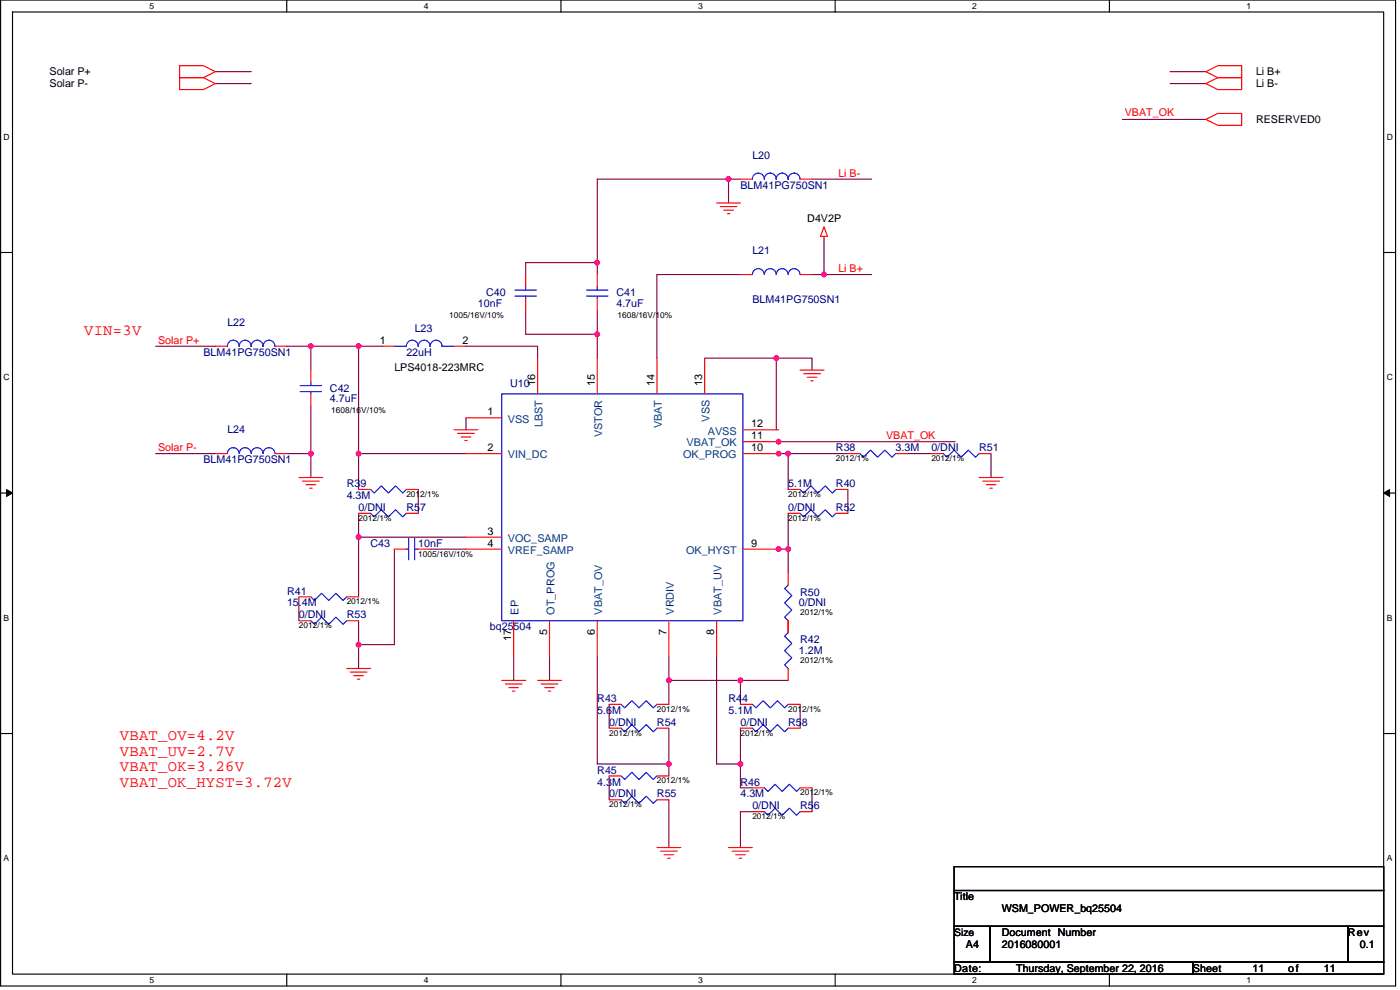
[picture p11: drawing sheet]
<svg xmlns="http://www.w3.org/2000/svg" width="420mm" height="297mm" viewBox="0 0 420 297" stroke-linecap="round" stroke-linejoin="round" font-family="sans-serif">
<path d="M.2 0h418.6v295.8h-418.6zM3.8 3.6h411.5v288.7h-411.5z" fill="none" stroke="#000" stroke-width=".34"/>
<g fill="#fff">
<path d="M44.9 .4h1.4v2.8h-1.4z"/>
<path d="M44.9 292.7h1.4v2.8h-1.4z"/>
</g>
<path d="M86.1 0v3.6M86.1 292.3v3.5" fill="none" stroke="#000" stroke-width=".34"/>
<g fill="#fff">
<path d="M127.2 .4h1.4v2.8h-1.4z"/>
<path d="M127.2 292.7h1.4v2.8h-1.4z"/>
</g>
<path d="M168.3 0v3.6M168.3 292.3v3.5" fill="none" stroke="#000" stroke-width=".34"/>
<g fill="#fff">
<path d="M209.5 .4h1.4v2.8h-1.4z"/>
<path d="M209.5 292.7h1.4v2.8h-1.4z"/>
</g>
<path d="M250.6 0v3.6M250.6 292.3v3.5" fill="none" stroke="#000" stroke-width=".34"/>
<g fill="#fff">
<path d="M291.8 .4h1.4v2.8h-1.4z"/>
<path d="M291.8 292.7h1.4v2.8h-1.4z"/>
</g>
<path d="M332.9 0v3.6M332.9 292.3v3.5" fill="none" stroke="#000" stroke-width=".34"/>
<g fill="#fff">
<path d="M374.1 .4h1.4v2.8h-1.4z"/>
<path d="M374.1 292.7h1.4v2.8h-1.4z"/>
<path d="M1.1 39.7h1.8v2.8h-1.8z"/>
<path d="M416.2 39.7h1.8v2.8h-1.8z"/>
<path d="M1.1 111.8h1.8v2.9h-1.8z"/>
<path d="M416.2 111.8h1.8v2.9h-1.8z"/>
</g>
<path d="M.2 75.8h3.6M415.3 75.8h3.5" fill="none" stroke="#000" stroke-width=".34"/>
<g fill="#fff">
<path d="M1.1 184h1.7v2.8h-1.7z"/>
<path d="M416.2 184h1.7v2.8h-1.7z"/>
</g>
<path d="M.2 147.9h3.6M415.3 147.9h3.5" fill="none" stroke="#000" stroke-width=".34"/>
<path d="M2 146.9l1.8 1-1.8 1zM415.3 147.9l1.7-1v2z" fill="#000" stroke="#000" stroke-width=".3"/>
<g fill="#fff">
<path d="M1.1 256.2h1.7v2.8h-1.7z"/>
<path d="M416.1 256.2h1.8v2.8h-1.8z"/>
</g>
<path d="M.2 220.1h3.6M415.3 220.1h3.5M286.3 277.9h10.8v10.8h-10.8zM286.3 260h129v7.2h-129zM286.3 267.2h129v10.7h-129zM297.1 277.9h107.4v10.8h-107.4zM404.5 277.9h10.8v10.8h-10.8zM286.3 288.7h71.7v3.6h-71.7zM358 288.7h57.3v3.6h-57.3z" fill="none" stroke="#000" stroke-width=".34"/>
<g fill="none" stroke="#800040" stroke-width=".34">
<path d="M64.6 25.1h10.8M64.6 21.5h10.8M336.8 35.8h25.1M351.1 21.5h10.8M351.1 25.1h10.8M218.6 53.7h-39.4v25.1M222.2 53.7h-3.6v7.2M243.7 53.7h17.9M179.2 78.8h-21.4v3.6M179.2 78.8v3.6M247.3 71.6v10.8M157.8 93.1v7.2h21.4"/>
<path d="M179.2 93.1v7.2M222.2 82.4h-25v25.1M243.7 82.4h3.6M247.3 82.4h14.3M46.7 103.9h17.9M86.1 103.9h7.2M93.3 103.9v7.1M93.3 103.9h14.3M107.6 103.9h7.2M107.6 103.9v32.2M139.9 103.9h21.4v3.6M179.2 100.3v7.2"/>
<path d="M211.5 107.5h21.5M233 107.5h10.7v3.5M233 107.5v21.4M46.7 136.1h17.9M86.1 136.1h7.2M93.3 136.1v7.2M93.3 121.8v14.3M107.6 136.1h32.3M107.6 136.1v10.8M139.9 125.4v3.5M233 132.5h53.7M233 136.1h3.5"/>
<path d="M236.5 136.1h18M236.5 136.1v10.8M272.4 136.1h7.1M297.4 136.1v7.2M107.6 154v7.2M125.5 146.9v7.1M236.5 154v10.8M254.5 146.9v7.1M89.7 179.1v7.1M107.6 161.2v17.9M107.6 161.2h32.3M118.4 164.8v28.6h-10.8"/>
<path d="M129.1 164.8h10.8M233 164.8h3.5M236.5 164.8v7.1M107.6 186.2v7.2M107.6 193.4v7.2M154.2 197v7.2M164.9 197v7.2M179.2 197v32.2h21.5M200.7 197v7.2M215.1 197v32.2h7.1M236.5 186.2v3.6M182.8 211.3v7.2"/>
<path d="M200.7 218.5v10.7M200.7 204.2v7.1M200.7 204.2h21.5M222.2 204.2h14.3M222.2 218.5v10.7M222.2 204.2v7.1M240.1 211.3v7.2M182.8 232.8v7.2M200.7 240v14.3M200.7 229.2v3.6M222.2 229.2v7.2h3.6M243.7 236.4v7.1"/>
<path d="M225.8 243.5h-3.6v10.8"/>
</g>
<g fill="#f0f" stroke="#f0f" stroke-width=".34">
<circle cx="107.6" cy="161.2" r=".71"/>
<circle cx="107.6" cy="103.9" r=".71"/>
<circle cx="107.6" cy="136.1" r=".71"/>
<circle cx="107.6" cy="193.4" r=".71"/>
<circle cx="222.2" cy="229.2" r=".71"/>
<circle cx="222.2" cy="204.1" r=".71"/>
<circle cx="200.7" cy="204.1" r=".71"/>
<circle cx="200.7" cy="229.2" r=".71"/>
<circle cx="93.3" cy="136.1" r=".71"/>
<circle cx="93.3" cy="103.9" r=".71"/>
<circle cx="179.2" cy="100.3" r=".71"/>
<circle cx="233" cy="107.5" r=".71"/>
<circle cx="179.2" cy="78.8" r=".71"/>
<circle cx="218.6" cy="53.7" r=".71"/>
<circle cx="247.3" cy="82.4" r=".7"/>
<circle cx="233.7" cy="164.7" r=".7"/>
<circle cx="236.5" cy="164.8" r=".71"/>
<circle cx="233.7" cy="136.1" r=".7"/>
<circle cx="236.5" cy="136.1" r=".71"/>
<circle cx="233.7" cy="132.5" r=".7"/>
</g>
<g fill="none" stroke="#f00" stroke-width=".34">
<path d="M53.9 19.7h7.2l3.5 1.8-3.5 1.8h-7.2zM53.9 23.3h7.2l3.5 1.8-3.5 1.8h-7.2zM361.9 21.5l3.6-1.8h7.1v3.6h-7.1zM361.9 25.1l3.6-1.8h7.1v3.6h-7.1zM361.9 35.8l3.6-1.8h7.1v3.6h-7.1zM222.2 53.7h3.6M240.1 53.7h3.6M215.1 60.9h7.1M216.1 62h5M217.2 63.1h2.9M218.3 64.1h.7M247.3 70.9v.7"/>
<path d="M247.3 68.1l1.1 2.8h-2.2zM157.8 89.6v3.5M157.8 82.4v3.6M179.2 89.6v3.5M179.2 82.4v3.6M222.2 82.4h3.6M240.1 82.4h3.6M64.6 103.9h3.6M82.5 103.9h3.6M93.3 118.2v3.6M93.3 111v3.6M114.8 103.9h3.6"/>
<path d="M136.3 103.9h3.6M161.3 107.5v10.7M179.2 107.5v10.7M197.2 107.5v10.7M211.5 107.5v10.7M240.1 111h7.2M241.2 112.1h5M242.3 113.2h2.8M243.3 114.3h.8M64.6 136.1h3.6M82.5 136.1h3.6M136.3 128.9h7.1"/>
<path d="M137.3 130h5.1M138.4 131.1h2.9M139.5 132.2h.7M139.9 125.4h10.7M139.9 136.1h10.7M222.9 136.1h10.8M222.9 132.5h10.8M222.9 128.9h10.8M254.5 136.1h3.5M268.8 136.1h3.6M279.5 136.1h3.6M293.8 136.1h3.6"/>
<path d="M89.7 143.3h7.2M90.8 144.4h5M91.9 145.4h2.8M92.9 146.5h.8M107.6 146.9h3.6M107.6 154h3.6M122 146.9h3.5M122 154h3.5M236.5 146.9h3.6M236.5 154h3.6M250.9 146.9h3.6M250.9 154h3.6"/>
<path d="M293.8 143.3h7.2M294.9 144.4h5M296 145.4h2.9M297.1 146.5h.7M89.7 179.1h3.6M104 179.1h3.6M118.4 164.8h3.6M125.5 164.8h3.6M139.9 161.2h10.7M139.9 164.8h10.7M222.9 164.8h10.8M236.5 171.9v3.6"/>
<path d="M89.7 186.2h3.6M104 186.2h3.6M154.2 186.2v10.8M164.9 186.2v10.8M179.2 186.2v10.8M200.7 186.2v10.8M215.1 186.2v10.8M236.5 186.2v3.6zM104 200.6h7.2M105.1 201.7h5M106.2 202.7h2.8M107.3 203.8h.7"/>
<path d="M150.6 204.2h7.2M151.7 205.2h5M152.7 206.3h2.9M153.8 207.4h.7M161.3 204.2h7.2M162.4 205.2h5M163.5 206.3h2.9M164.6 207.4h.7M182.8 211.3h3.6M182.8 218.5h3.6M197.2 211.3h3.5M197.2 218.5h3.5"/>
<path d="M222.2 211.3h3.6M222.2 218.5h3.6M236.5 211.3h3.6M236.5 218.5h3.6M236.5 200.6v3.6M182.8 232.8h3.6M182.8 240h3.6M197.2 232.8h3.5M197.2 240h3.5M225.8 236.4h3.6M240.1 236.4h3.6M197.2 254.3h7.1"/>
<path d="M198.2 255.4h5M199.3 256.5h2.9M200.4 257.5h.7M218.6 254.3h7.2M219.7 255.4h5M220.8 256.5h2.9M221.9 257.5h.7M225.8 243.5h3.6M240.1 243.5h3.6"/>
</g>
<g fill="none" stroke="#00f" stroke-width=".34">
<path d="M236.5 53.7a1.78 1.78 0 0 0-1.8-1.8 1.76 1.76 0 0 0-1.7 1.8h-.1a1.78 1.78 0 0 0-1.8-1.8 1.76 1.76 0 0 0-1.7 1.8 1.79 1.79 0 0 0-1.8-1.8 1.79 1.79 0 0 0-1.8 1.8M240.1 53.7a1.78 1.78 0 0 0-1.8-1.8 1.76 1.76 0 0 0-1.8 1.8M154.5 87h6.5M154.5 88.8h6.5M157.8 88.8v.8M157.8 86v1M176 87h6.5M176 88.8h6.5M179.2 88.8v.8M179.2 86v1M236.5 82.4a1.78 1.78 0 0 0-1.8-1.8 1.79 1.79 0 0 0-1.8 1.8 1.78 1.78 0 0 0-1.8-1.8 1.79 1.79 0 0 0-1.7 1.8 1.79 1.79 0 0 0-1.8-1.8 1.79 1.79 0 0 0-1.8 1.8M240.1 82.4a1.78 1.78 0 0 0-1.8-1.8 1.76 1.76 0 0 0-1.8 1.8"/>
<path d="M68.2 103.9a1.76 1.76 0 0 1 1.8-1.8 1.78 1.78 0 0 1 1.8 1.8 1.76 1.76 0 0 1 1.8-1.8 1.78 1.78 0 0 1 1.8 1.8M75.4 103.9a1.76 1.76 0 0 1 1.8-1.8 1.78 1.78 0 0 1 1.7 1.8h.1a1.76 1.76 0 0 1 1.8-1.8h-.1a1.78 1.78 0 0 1 1.8 1.8M90.1 115.7h6.4M90.1 117.5h6.4M93.3 117.5v.7M93.3 114.6v1.1M118.4 103.9h3.6M122 103.9a1.76 1.76 0 0 1 1.7-1.8 1.78 1.78 0 0 1 1.8 1.8 1.76 1.76 0 0 1 1.8-1.8 1.78 1.78 0 0 1 1.8 1.8M129.1 103.9a1.76 1.76 0 0 1 1.8-1.8 1.78 1.78 0 0 1 1.8 1.8M132.7 103.9h3.6M150.6 118.2h72.3v68h-72.3zM68.2 136.1a1.75 1.75 0 0 1 1.8-1.8 1.78 1.78 0 0 1 1.8 1.8l.1-.5a1.75 1.75 0 0 1 1.7-1.3 1.78 1.78 0 0 1 1.8 1.8"/>
<path d="M75.4 136.1a1.76 1.76 0 0 1 1.8-1.8 1.78 1.78 0 0 1 1.7 1.8 1.79 1.79 0 0 1 1.9-1.8h-.1a1.78 1.78 0 0 1 1.8 1.8M258 136.1l1.1 1.1 2.1-2.2 2.2 2.2 2.2-2.2 2.1 2.2 1.1-1.1M283.1 136.1l1.1 1.1 2.1-2.2 2.2 2.2 2.1-2.2 2.2 2.2 1-1.1M111.2 146.9l1.1 1 2.1-2.1 2.2 2.1 2.1-2.1 2.2 2.1 1.1-1M111.2 154l1.1 1.1 2.1-2.1 2.2 2.1 2.1-2.1 2.2 2.1 1.1-1.1M240.1 146.9l1.1 1 2.1-2.1 2.2 2.1 2.2-2.1 2.1 2.1 1.1-1M240.1 154l1.1 1.1 2.1-2.1 2.2 2.1 2.2-2.1 2.1 2.1 1.1-1.1M93.3 179.1l1.1 1.1 2.1-2.2 2.2 2.2 2.1-2.2 2.2 2.2 1-1.1M122 164.8h.6M122.6 161.5v6.5M124.4 164.8h1.1M124.4 161.5v6.5"/>
<path d="M236.5 175.5l-1 1.1 2.1 2.1-2.1 2.2 2.1 2.1-2.1 2.2 1 1M93.3 186.2l1.1 1.1 2.1-2.1 2.2 2.1 2.1-2.1 2.2 2.1 1-1.1M236.5 189.8l-1 1.1 2.1 2.2-2.1 2.1 2.1 2.2-2.1 2.1 1 1.1M186.4 211.3l1.1 1.1 2.1-2.2 2.2 2.2 2.1-2.2 2.2 2.2 1.1-1.1M186.4 218.5l1.1 1.1 2.1-2.2 2.2 2.2 2.1-2.2 2.2 2.2 1.1-1.1M225.8 211.3l1.1 1.1 2.1-2.2 2.2 2.2 2.1-2.2 2.2 2.2 1-1.1M225.8 218.5l1.1 1.1 2.1-2.2 2.2 2.2 2.1-2.2 2.2 2.2 1-1.1M186.4 232.8l1.1 1.1 2.1-2.2 2.2 2.2 2.1-2.2 2.2 2.2 1.1-1.1M186.4 240l1.1 1 2.1-2.1 2.2 2.1 2.1-2.1 2.2 2.1 1.1-1M229.4 236.4l1.1 1.1 2.1-2.2 2.1 2.2 2.2-2.2 2.1 2.2 1.1-1.1M229.4 243.5l1.1 1.1 2.1-2.1 2.1 2.1 2.2-2.1 2.1 2.1 1.1-1.1"/>
</g>
<g font-size="4.6" fill="#f00">
<text x="25.2" y="100.4">VIN=3V</text>
<text x="36" y="222.2">VBAT_OV=4.2V</text>
<text x="36" y="226.8">VBAT_UV=2.7V</text>
<text x="36" y="231.4">VBAT_OK=3.26V</text>
<text x="36" y="236.1">VBAT_OK_HYST=3.72V</text>
</g>
<g font-size="3.2">
<text x="14.9" y="22.6">Solar P+</text>
<text x="376.9" y="22.6">Li B+</text>
<text x="14.9" y="26.2">Solar P-</text>
<text x="376.9" y="26.2">Li B-</text>
<text x="376.9" y="36.9">RESERVED0</text>
<text x="242.3" y="66.7">D4V2P</text>
<text x="114" y="103.1">1</text>
<text x="138.8" y="103.1">2</text>
<text x="118.4" y="111.4">LPS4018-223MRC</text>
<text x="160.6" y="115.7" transform="rotate(-90 160.6 115.7)">16</text>
<text x="178.5" y="115.7" transform="rotate(-90 178.5 115.7)">15</text>
<text x="196.4" y="115.7" transform="rotate(-90 196.4 115.7)">14</text>
<text x="210.7" y="115.7" transform="rotate(-90 210.7 115.7)">13</text>
<text x="146.3" y="124.6">1</text>
<text x="225.4" y="131.8">11</text>
<text x="225.4" y="128.2">12</text>
<text x="146.3" y="135.4">2</text>
<text x="225.4" y="135.4">10</text>
<text x="146.3" y="160.4">3</text>
<text x="146.3" y="164">4</text>
<text x="225.4" y="164">9</text>
<text x="164.2" y="190.6" transform="rotate(-90 164.2 190.6)">5</text>
<text x="178.5" y="190.6" transform="rotate(-90 178.5 190.6)">6</text>
<text x="200" y="190.6" transform="rotate(-90 200 190.6)">7</text>
<text x="214.3" y="190.6" transform="rotate(-90 214.3 190.6)">8</text>
<text x="153.4" y="192.4" transform="rotate(-90 153.4 192.4)">17</text>
<text x="286.3" y="270.1">Title</text>
<text x="300.7" y="273.6">WSM_POWER_bq25504</text>
<text x="300.7" y="280.8">Document Number</text>
<text x="404.5" y="280.8">Rev</text>
<text x="289.9" y="284.4">A4</text>
<text x="300.7" y="284.4">2016080001</text>
<text x="408.1" y="284.4">0.1</text>
<text x="286.3" y="291.5">Date:</text>
<text x="305" y="291.5">Thursday, September 22, 2016</text>
<text x="358" y="291.5">Sheet</text>
<text x="375.9" y="291.5">11</text>
<text x="386.6" y="291.5">of</text>
<text x="397.3" y="291.5">11</text>
</g>
<g font-size="3.2" fill="#f00">
<text x="337.6" y="34.9">VBAT_OK</text>
<text x="251.6" y="53">Li B-</text>
<text x="251.6" y="81.7">Li B+</text>
<text x="47.4" y="103.2">Solar P+</text>
<text x="265.9" y="131.6">VBAT_OK</text>
<text x="47.4" y="135.4">Solar P-</text>
</g>
<g font-size="3.2" fill="#000080">
<text x="225.8" y="47.7">L20</text>
<text x="222.2" y="56.6">BLM41PG750SN1</text>
<text x="225.8" y="76.3">L21</text>
<text x="145.9" y="88.9">C40</text>
<text x="185" y="88.9">C41</text>
<text x="143.4" y="92.1">10nF</text>
<text x="185" y="92.1">4.7uF</text>
<text x="225.8" y="91">BLM41PG750SN1</text>
<text x="68.2" y="97.8">L22</text>
<text x="124.4" y="99.6">L23</text>
<text x="61.1" y="106.8">BLM41PG750SN1</text>
<text x="122" y="106.8">22uH</text>
<text x="99" y="117.5">C42</text>
<text x="153.1" y="116.1">U10</text>
<text x="99" y="120.7">4.7uF</text>
<text x="68.2" y="130">L24</text>
<text x="250.9" y="135.4">R38</text>
<text x="268.8" y="135.4">3.3M</text>
<text x="279.5" y="135.4">0/DNI</text>
<text x="293.8" y="135.4">R51</text>
<text x="61.1" y="139">BLM41PG750SN1</text>
<text x="104" y="146.2">R39</text>
<text x="104" y="149.7">4.3M</text>
<text x="236.5" y="146.2">5.1M</text>
<text x="250.9" y="146.2">R40</text>
<text x="107.6" y="153.3">0/DNI</text>
<text x="122" y="153.3">R57</text>
<text x="236.5" y="153.3">0/DNI</text>
<text x="250.9" y="153.3">R52</text>
<text x="111.2" y="164.1">C43</text>
<text x="125.5" y="164.1">10nF</text>
<text x="86.1" y="178.4">R41</text>
<text x="240.1" y="178.8">R50</text>
<text x="86.1" y="182">15.4M</text>
<text x="89.7" y="185.5">0/DNI</text>
<text x="104" y="185.5">R53</text>
<text x="239.8" y="182">0/DNI</text>
<text x="147" y="189.1">bq25504</text>
<text x="239.8" y="196.3">1.2M</text>
<text x="240.1" y="193.1">R42</text>
<text x="179.2" y="210.6">R43</text>
<text x="179.2" y="214.2">5.6M</text>
<text x="218.6" y="210.6">R44</text>
<text x="218.6" y="214.2">5.1M</text>
<text x="182.8" y="217.8">0/DNI</text>
<text x="197.2" y="217.8">R54</text>
<text x="222.2" y="217.8">0/DNI</text>
<text x="236.5" y="217.8">R58</text>
<text x="179.2" y="232.1">R45</text>
<text x="179.2" y="235.7">4.3M</text>
<text x="182.8" y="239.3">0/DNI</text>
<text x="197.2" y="239.3">R55</text>
<text x="222.2" y="235.7">R46</text>
<text x="222.2" y="239.3">4.3M</text>
<text x="225.8" y="242.8">0/DNI</text>
<text x="240.1" y="242.8">R56</text>
</g>
<g font-size="3.2" fill="#004080">
<text x="152.4" y="126.8">VSS</text>
<text x="162.8" y="128.2" transform="rotate(-90 162.8 128.2)">LBST</text>
<text x="180.7" y="131.2" transform="rotate(-90 180.7 131.2)">VSTOR</text>
<text x="198.6" y="128.5" transform="rotate(-90 198.6 128.5)">VBAT</text>
<text x="212.4" y="130.4">AVSS</text>
<text x="213" y="126.5" transform="rotate(-90 213 126.5)">VSS</text>
<text x="152.4" y="137.5">VIN_DC</text>
<text x="205" y="137.5">OK_PROG</text>
<text x="206.1" y="134">VBAT_OK</text>
<text x="152.4" y="162.6">VOC_SAMP</text>
<text x="152.4" y="166.2">VREF_SAMP</text>
<text x="205.9" y="166.2">OK_HYST</text>
<text x="155.6" y="184.4" transform="rotate(-90 155.6 184.4)">EP</text>
<text x="166.4" y="184.4" transform="rotate(-90 166.4 184.4)">OT_PROG</text>
<text x="180.7" y="184.4" transform="rotate(-90 180.7 184.4)">VBAT_OV</text>
<text x="202.2" y="184.4" transform="rotate(-90 202.2 184.4)">VRDIV</text>
<text x="216.5" y="184.4" transform="rotate(-90 216.5 184.4)">VBAT_UV</text>
</g>
<text font-size="3.1" x="286.3" y="280.7">Size</text>
<g font-size="2.6">
<text x="44.9" y="2.7">5</text>
<text x="127.2" y="2.7">4</text>
<text x="209.5" y="2.7">3</text>
<text x="291.8" y="2.7">2</text>
<text x="374.1" y="2.7">1</text>
<text x="1.1" y="41.9">D</text>
<text x="416.2" y="41.9">D</text>
<text x="1.1" y="114.1">C</text>
<text x="416.2" y="114.1">C</text>
<text x="1.1" y="186.3">B</text>
<text x="416.2" y="186.3">B</text>
<text x="1.1" y="258.4">A</text>
<text x="416.2" y="258.4">A</text>
<text x="44.9" y="294.9">5</text>
<text x="127.2" y="294.9">4</text>
<text x="209.5" y="294.9">3</text>
<text x="291.8" y="294.9">2</text>
<text x="374.1" y="294.9">1</text>
</g>
<g font-size="2.5">
<text x="134.8" y="95.4">1005/16V/10%</text>
<text x="185.3" y="95.4">1608/16V/10%</text>
<text x="99.4" y="124">1608/16V/10%</text>
<text x="250.9" y="138.3">2012/1%</text>
<text x="279.5" y="138.3">2012/1%</text>
<text x="122" y="149.1">2012/1%</text>
<text x="236.5" y="149.1">2012/1%</text>
<text x="107.6" y="156.3">2012/1%</text>
<text x="236.5" y="156.3">2012/1%</text>
<text x="125.5" y="167">1005/16V/10%</text>
<text x="104" y="181.3">2012/1%</text>
<text x="240.1" y="184.6">2012/1%</text>
<text x="89.7" y="188.5">2012/1%</text>
<text x="240.1" y="198.9">2012/1%</text>
<text x="197.2" y="213.6">2012/1%</text>
<text x="236.5" y="213.6">2012/1%</text>
<text x="182.8" y="220.7">2012/1%</text>
<text x="222.2" y="220.7">2012/1%</text>
<text x="197.2" y="235.1">2012/1%</text>
<text x="240.1" y="238.6">2012/1%</text>
<text x="182.8" y="242.2">2012/1%</text>
<text x="225.8" y="245.8">2012/1%</text>
</g>
</svg>
